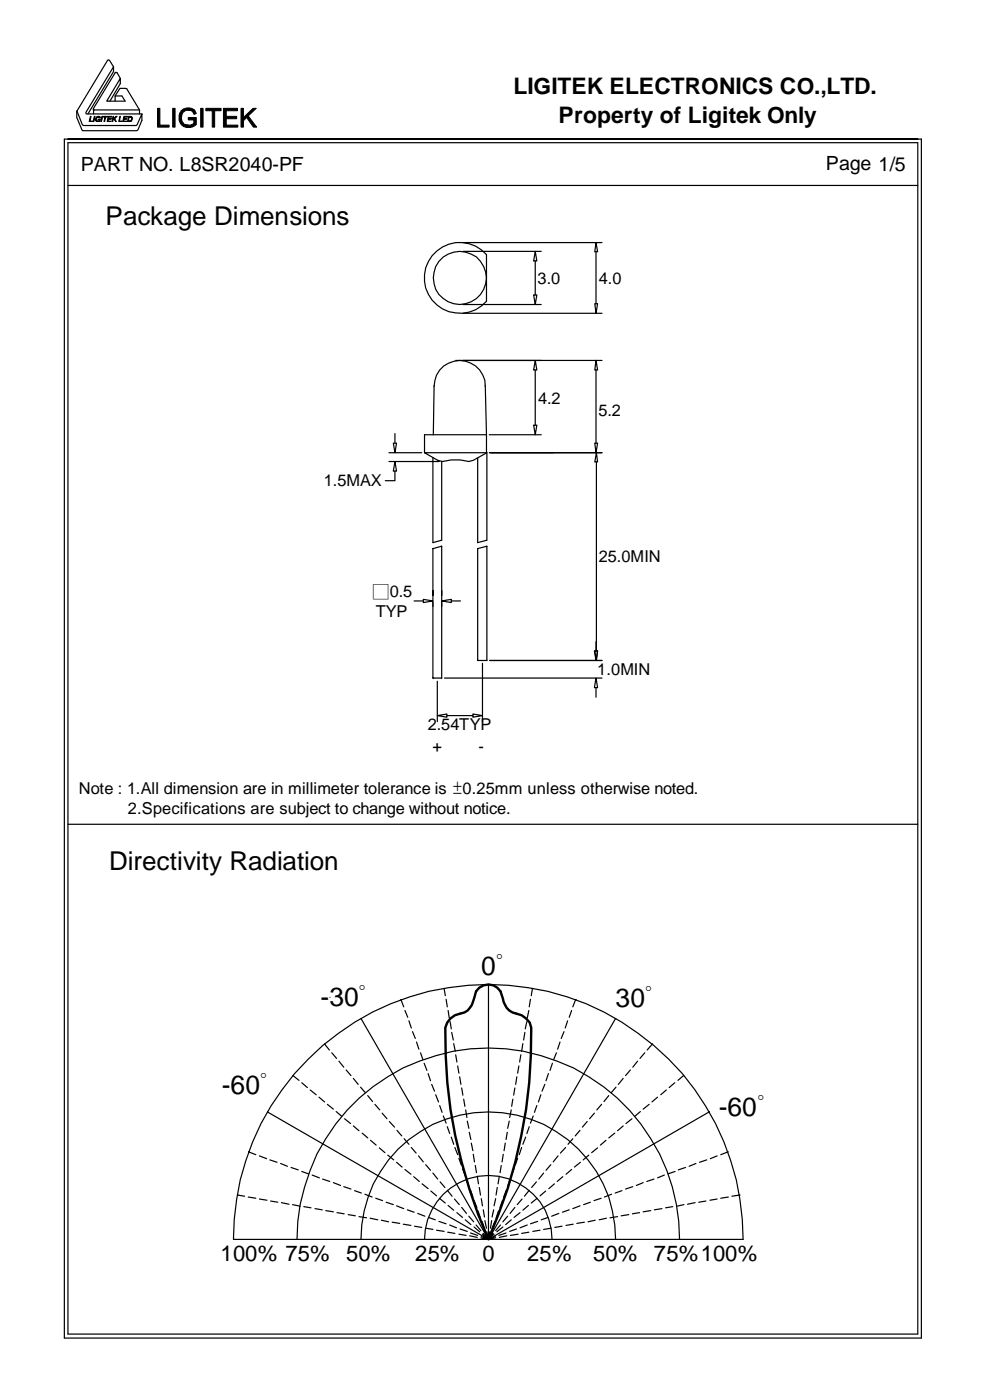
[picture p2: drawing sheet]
<svg xmlns="http://www.w3.org/2000/svg" width="210mm" height="297mm" viewBox="0 0 210 297" stroke-linecap="round" stroke-linejoin="round" font-family="sans-serif">
<path d="M94.3 217.8a3.9 3.9 0 0 1 3.2-3 3.8 3.8 0 0 0 2.9-3.2 3 3 0 0 1 3.1-3 3 3 0 0 1 3 3 3.6 3.6 0 0 0 2.9 3.2 3.9 3.9 0 0 1 3.1 3M94.3 217.9a105.7 105.7 0 0 0 9.2 44.8 107.4 107.4 0 0 0 9-44.8" fill="none" stroke="#000" stroke-width=".51"/>
<g fill="#000" stroke="#000" stroke-width=".21">
<path d="M19.1 24.7h.2l-.3 1h.6v.1h-.7z" fill-rule="evenodd"/>
<path d="M20 24.7h.2l-.3 1.1h-.2z" fill-rule="evenodd"/>
<path d="M20.4 24.8l.3-.1h.5l-.7 .2-.1 .7 .3 .1h-.4l-.1-.2z" fill-rule="evenodd"/>
<path d="M20.8 24.8l.4-.1 .1 .3z" fill-rule="evenodd"/>
<path d="M20.7 25.2h.6l-.1 .5-.8 .1 .6-.2 .1-.3z" fill-rule="evenodd"/>
<path d="M21.6 24.7h.2l-.3 1.1h-.2z" fill-rule="evenodd"/>
<path d="M21.9 24.7h.9v.1h-.4l-.2 1h-.2l.3-1h-.4z" fill-rule="evenodd"/>
<path d="M22.9 24.7h.8v.1h-.7l-.1 .4h.7h-.7v.5l.6 .1h-.8z" fill-rule="evenodd"/>
<path d="M24 24.7v.5h.1l-.2 .6h-.2z" fill-rule="evenodd"/>
<path d="M24 25.2l.6-.5h.2l-.5 .5 .3 .6z" fill-rule="evenodd"/>
<path d="M25.4 24.7l-.1 1h.6l-.1 .1h-.7z" fill-rule="evenodd"/>
<path d="M26.2 24.7h.8v.1h-.7l-.1 .4h.7h-.7v.5l.6 .1h-.8z" fill-rule="evenodd"/>
<path d="M27.3 24.7l.6 .1h-.6l-.1 .9h.6l-.1 .1h-.7z" fill-rule="evenodd"/>
<path d="M27.5 24.8l.5 .1v.4l-.1 .4h-.7h.4l.3-.3v-.5z" fill-rule="evenodd"/>
<path d="M33.4 23h.5v3.5h1.9v.4h-2.4z" fill-rule="evenodd"/>
<path d="M36.6 23h.5v3.9h-.5z" fill-rule="evenodd"/>
<path d="M38.4 23.5a2.38 2.38 0 0 1 2.7-.2l-1.7 .1-.7 .5-.3 .8 .2 1.1 .4 .5 .9 .2-1.3 .1-.3-.3-.4-.8v-1.1z" fill-rule="evenodd"/>
<path d="M39.9 23.3h1.2l.5 .8-.5 .1-.2-.3a.65 .65 0 0 0-.9-.5z" fill-rule="evenodd"/>
<path d="M39.9 24.9h1.7v1.5l-1.2 .6h-.9l-.8-.3-.1-.1 1.8-.1 .7-.3v-.8h-1.2z" fill-rule="evenodd"/>
<path d="M42.5 23h.5v3.9h-.5z" fill-rule="evenodd"/>
<path d="M43.6 23h3.2v.5h-1.3v3.4h-.5v-3.4h-1.4z" fill-rule="evenodd"/>
<path d="M47.3 23h3v.5h-2.4v1.2h2.2v.5h-2.2v1.3h2.5v.4h-3.1z" fill-rule="evenodd"/>
<path d="M51.1 23h.5v3.9h-.5z" fill-rule="evenodd"/>
<path d="M52.2 24.9l.4-.3 1.8 2.3h-.7z" fill-rule="evenodd"/>
<path d="M51.6 24.9l2-1.9h.7l-2.7 2.6z" fill-rule="evenodd"/>
</g>
<g fill="none" stroke="#000" stroke-width=".25">
<path d="M24 14.2l-.8-1.4-.3-.1-6.6 10.9 1.1 2.8 .3 .2h11.2l1.2-2.5v1.4l-.9 2-.2 .2h-11.5a6 6 0 0 1-1.2-4.1M25.5 16.6l-.7-1.2-.3-.1-4.7 7.7v.3h9.7M13.6 29.5h181.6v254.1h-181.6zM14.4 39.3h180M14.4 30.2h180v252.5h-180zM18.6 24.1l5.4-8.9v-1l-5.8 9.6v.3h11.9M19.8 23.2v.9M23.3 21.4l2.2-3.7v-1.1l-2.9 4.8h3.9l-.7-1.1h-1.4v1.1M24.4 20.3l1-1.6 1.4 .1 2.7 4.5M29.5 23.3v.8M91.5 54.2a7.5 7.5 0 0 1 11.5-.3v10a7.5 7.5 0 0 1-10.4 .7 7.5 7.5 0 0 1-1.1-10.4zM98 51.4h29.5"/>
<path d="M98 53.3h16.6M113.4 53.3l.3 2h-.7zM113.4 55.3v7.2M126.2 51.4l.4 2h-.6zM126.2 53.4v11M96.5 76.4h31M98 66.4h29.5M98 64.5h16.6M113 62.5h.7l-.3 2zM113.4 76.4l.3 2h-.7zM113.4 78.4v11.7M126 64.4h.6l-.4 2z"/>
<path d="M126.2 76.4l.4 2h-.6zM126.2 78.4v15.5M82.4 95.9h6.9M82.4 97.8h10.6M83.3 93.9h.7l-.3 2zM83.7 97.8l.3 2h-.7zM83.7 99.8v2.1h-2.1M83.7 91.9v2M89.9 95.9h13.2l-2.9 1.7-.9 .2-1.8-.3h-1.9l-1.9 .3-1-.2zM91.7 97v18l1.9-.5v-16.7M91.9 81.9a5.4 5.4 0 0 1 5.5-5.5 5.4 5.4 0 0 1 5.4 5.5M91.9 81.7l-.1 10.4"/>
<path d="M102.8 81.7l.2 10.4M103 92.1h-13.1v3.8M103 92.1v3.8M103.1 95.9v18.6l-1.9 .5v-18M103.6 95.9h23.9M103.6 92.1h11M113 90.1h.7l-.3 2zM126 93.9h.6l-.4 2zM126.3 95.9l.3 2h-.6zM126.3 97.9v40M91.7 116.3l1.9-.5v27.9h-1.9zM101.2 116.3l1.9-.5v24.2h-1.9z"/>
<path d="M87.7 127.4h2M89.7 127l2 .4-2 .3zM93.6 127.4l2-.4v.7zM95.6 127.4h1.9M103.7 140h23.8M125.9 137.9h.7l-.4 2.1zM126 137.9h.6l-.3 2.1zM126.2 136v1.9M92.6 151.7l2.1-.4v.7zM92.6 144.4v8.5M94.1 143.7h33.4M94.7 151.7h5.5"/>
<path d="M100.2 151.3l2 .4-2 .3zM102.2 140.6v12.3M126.2 143.7l.4 2h-.7zM126.2 145.7v2.1M14.4 174.7h180M76.5 215.8l27 46.9M85 211.9l.5 1.5M85.8 214.1l.6 1.5M86.6 216.3l.5 1.6M87.4 218.6l.6 1.5M94.1 209.5l.2 1.5M94.5 211.8l.2 1.6"/>
<path d="M94.9 214.1l.3 1.6M95.3 216.5l.3 1.5M95.7 218.8l.3 1.6M103.5 208.6v54.1l.2-1.7M111.2 218.8l-.3 1.6M111.6 216.5l-.3 1.5M112 214.1l-.3 1.6M112.4 211.8l-.3 1.6M112.9 209.5l-.4 1.5M119.5 218.6l-.6 1.5M120.2 216.3l-.5 1.6M121.1 214.1l-.5 1.5"/>
<path d="M122 211.9l-.7 1.5M130.4 215.8l-26.9 46.9 1-1.3M56.6 235.6l46.9 27.1-1.3-1.2M62.1 227.9l1.2 1.1M63.9 229.5l1.2 1M65.7 231l1.3 1M67.6 232.5l1.1 1M68.7 221.2l1.1 1.3M69.3 234l1.3 1M70.3 223.1l1 1.2M71.2 235.6l1.2 1M71.8 224.9l1 1.3"/>
<path d="M73 237.1l1.3 1M73.3 226.8l1 1.1M74.8 238.6l1.2 1M74.8 228.5l1.1 1.3M76.4 230.4l1 1.2M77.9 232.2l1 1.2M79.4 234l1 1.2M80.9 235.9l1.1 1.2M82.5 237.7l1.1 1.2M84.1 239.5l1 1.2M88.2 220.8l.5 1.5M89.1 223.1l.5 1.5"/>
<path d="M89.8 225.3l.6 1.5M90.7 227.5l.5 1.5M91.4 229.8l.6 1.4M92.3 232l.6 1.5M93.1 234.3l.5 1.4M93.9 236.5l.6 1.5M94.7 238.8l.5 1.4M96.1 221.2l.3 1.6M96.5 223.5l.3 1.6M96.9 225.9l.3 1.5M97.4 228.2l.2 1.6M97.8 230.6l.2 1.5"/>
<path d="M98.2 232.9l.3 1.6M98.6 235.2l.3 1.6M99 237.6l.3 1.5M99.4 240l.3 1.5M107.4 240l-.2 1.5M107.9 237.6l-.4 1.5M108.3 235.2l-.4 1.6M108.6 232.9l-.2 1.6M109.1 230.6l-.3 1.5M109.5 228.2l-.3 1.6M109.9 225.9l-.3 1.5M110.3 223.5l-.2 1.6"/>
<path d="M110.7 221.2l-.2 1.6M112.1 238.8l-.5 1.4M112.9 236.5l-.5 1.5M113.7 234.3l-.5 1.4M114.6 232l-.6 1.5M115.4 229.8l-.6 1.4M116.2 227.5l-.5 1.5M117 225.3l-.5 1.5M117.9 223.1l-.6 1.5M118.6 220.8l-.5 1.5M122.9 239.5l-1.1 1.2M124.4 237.7l-1 1.2"/>
<path d="M125.9 235.9l-1 1.2M127.4 234l-1 1.2M128.9 232.2l-1 1.2M130.5 230.4l-1 1.2M132 228.5l-1 1.3M132 238.6l-1.2 1M133.5 226.8l-1 1.1M133.9 237.1l-1.3 1M135 224.9l-1 1.3M135.6 235.6l-1.1 1M136.6 223.1l-1 1.2M137.5 234l-1.3 1"/>
<path d="M138.2 221.2l-1.1 1.3M139.3 232.5l-1.2 1M141.1 231l-1.1 1M142.9 229.5l-1.2 1M144.8 227.9l-1.2 1.1M150.3 235.6l-46.8 27.1 1.4-.6M50.4 253.3l1.4 .2M52.6 253.7l1.6 .2M52.7 244.1l1.5 .6M54.9 254.1l1.7 .3M54.9 245l1.6 .5M57.1 245.8l1.6 .5"/>
<path d="M57.3 254.5l1.5 .3M59.4 246.6l1.5 .6M59.6 254.9l1.6 .3M61.6 247.4l1.6 .5M62 255.3l1.6 .3M63.9 248.3l1.5 .5M64.3 255.7l1.6 .3M66.1 249l1.5 .6M66.7 256.1l1.5 .3M68.3 249.9l1.5 .5M69 256.6l1.6 .2M70.6 250.6l1.5 .6"/>
<path d="M71.4 257l1.5 .2M72.8 251.5l1.5 .5M73.7 257.4l1.6 .3M75.1 252.3l1.4 .5M76 257.8l1.6 .3M76.7 240.1l1.2 1M77.3 253.1l1.5 .6M78.4 258.2l1.6 .3M78.5 241.7l1.2 1M79.6 253.9l1.4 .5M80.3 243.3l1.2 1M80.8 258.6l1.5 .3"/>
<path d="M81.8 254.8l1.5 .5M82.1 244.8l1.3 1M83.1 259l1.6 .3M84 255.5l1.5 .6M84 246.3l1.2 1M85.4 259.4l1.6 .3M85.6 241.3l1 1.2M85.8 247.8l1.2 1M86.3 256.4l1.4 .5M87.1 243.2l1 1.2M87.6 249.4l1.2 1M87.8 259.9l1.5 .2"/>
<path d="M88.5 257.1l1.5 .6M88.6 245l1.1 1.2M89.4 250.9l1.3 1M90.2 246.8l1 1.2M90.8 258l1.4 .5M91.3 252.4l1.2 1M91.7 248.6l1 1.3M93 258.8l1.5 .5M93 253.9l1.3 1M93.2 250.5l1 1.1M94.7 252.2l1.1 1.3M94.9 255.5l1.2 1"/>
<path d="M95.2 259.6l1.5 .6M95.6 241l.5 1.5M96.3 254.1l1 1.2M96.4 243.2l.5 1.5M96.8 257l1.2 1M97.2 245.5l.5 1.4M97.8 255.9l1 1.2M98 247.7l.6 1.5M98.6 258.5l1.1 1M98.8 250l.5 1.4M99.3 257.7l1 1.2M99.7 252.2l.5 1.5"/>
<path d="M99.8 242.2l.4 1.7M100.2 244.6l.3 1.6M100.4 254.4l.6 1.5M100.7 247l.2 1.5M100.8 259.6l1.1 1.2M101.1 249.3l.2 1.6M101.3 256.6l.5 1.6M101.5 251.6l.3 1.7M101.9 254l.3 1.5M102.1 258.8l.5 1.6M102.4 256.4l.2 1.5M102.7 258.7l.3 1.6"/>
<path d="M104.1 258.7l-.2 1.6M104.6 256.4l-.4 1.5M104.8 258.8l-.6 1.6M105 254l-.4 1.5M105.3 251.6l-.2 1.7M105.6 256.6l-.5 1.6M105.7 249.3l-.2 1.6M106 259.6l-1 1.2M106.2 247l-.3 1.5M106.4 254.4l-.5 1.5M106.6 244.6l-.3 1.6M107 242.2l-.2 1.7"/>
<path d="M107.3 252.2l-.6 1.5M107.5 257.7l-1 1.2M108 250l-.5 1.4M108.3 258.5l-1.2 1M108.9 247.7l-.6 1.5M109.1 255.9l-1.1 1.2M109.6 245.5l-.5 1.4M110.2 257l-1.3 1M110.5 243.2l-.5 1.5M110.6 254.1l-1 1.2M111.3 241l-.6 1.5M111.7 259.6l-1.5 .6"/>
<path d="M111.9 255.5l-1.2 1M112.1 252.2l-1 1.3M113.6 250.5l-1 1.1M113.8 253.9l-1.3 1M113.9 258.8l-1.5 .5M115.1 248.6l-1 1.3M115.6 252.4l-1.2 1M116.1 258l-1.5 .5M116.7 246.8l-1 1.2M117.4 250.9l-1.2 1M118.2 245l-1 1.2M118.4 257.1l-1.6 .6"/>
<path d="M119 259.9l-1.5 .2M119.2 249.4l-1.2 1M119.8 243.2l-1.1 1.2M120.6 256.4l-1.5 .5M121.1 247.8l-1.2 1M121.3 241.3l-1 1.2M121.4 259.4l-1.5 .3M122.9 255.5l-1.6 .6M122.9 246.3l-1.2 1M123.8 259l-1.6 .3M124.7 244.8l-1.2 1M125.1 254.8l-1.5 .5"/>
<path d="M126.1 258.6l-1.6 .3M126.6 243.3l-1.3 1M127.3 253.9l-1.5 .5M128.4 241.7l-1.2 1M128.4 258.2l-1.5 .3M129.5 253.1l-1.5 .6M130.2 240.1l-1.3 1M130.8 257.8l-1.6 .3M131.7 252.3l-1.4 .5M133.2 257.4l-1.6 .3M134 251.5l-1.5 .5M135.5 257l-1.6 .2"/>
<path d="M136.2 250.6l-1.4 .6M137.8 256.6l-1.6 .2M138.5 249.9l-1.5 .5M140.2 256.1l-1.6 .3M140.7 249l-1.4 .6M142.5 255.7l-1.5 .3M143 248.3l-1.5 .5M144.9 255.3l-1.6 .3M145.2 247.4l-1.5 .5M147.2 254.9l-1.6 .3M147.4 246.6l-1.4 .6M149.5 254.5l-1.5 .3"/>
<path d="M149.7 245.8l-1.5 .5M151.9 245l-1.4 .5M151.9 254.1l-1.5 .3M154.2 244.1l-1.5 .6M154.3 253.7l-1.6 .2M156.7 253.3l-1.7 .2M62.9 262.7a40.5 40.5 0 0 1 40.5-40.6 40.5 40.5 0 0 1 40.5 40.6M76.5 262.7a27 27 0 0 1 26.9-27.1 27 27 0 0 1 27 27.1M89.9 262.7a13.5 13.5 0 0 1 13.5-13.6 13.5 13.5 0 0 1 13.5 13.6M90.2 260.3l1.5 .2M92.5 260.7l1.6 .3M94.8 261.1l1.6 .3"/>
<path d="M97.2 261.5l1.5 .3M97.5 260.4l1.5 .6M99.5 261.9l1.6 .3M99.7 261.3l1.5 .5M100.4 260l1.2 1M101.9 262.3l1.6 .4h-54.1a54 54 0 0 1 54-54.1 54 54 0 0 1 54 54.1h-53.9M101.9 262.1l1.6 .6M102.4 261.4l1.1 1.3M102.9 261.1l.6 1.6M103.1 261l.4 1.7M104 261.1l-.5 1.6M104.6 261.5l-1.1 1.2"/>
<path d="M105 262.3l-1.5 .4M106.5 260l-1.3 1M107.2 261.3l-1.5 .5M107.4 261.9l-1.7 .3M109.4 260.4l-1.5 .6M109.7 261.5l-1.6 .3M112 261.1l-1.5 .3M114.4 260.7l-1.5 .3M116.8 260.3l-1.7 .2"/>
<circle cx="97.4" cy="58.9" r="5.6"/>
</g>
<g fill="none" stroke="#000" stroke-width=".21">
<path d="M69.8 211.3h.1M76.5 215.8h.1M84.9 211.9h.1M94.1 209.5h.1M112.8 209.5h.1M121.9 211.9h.1M130.4 215.8h.1M56.6 235.6h.1M62.1 227.9h.1M68.7 221.2h.1M138.2 221.2h.1M144.8 227.9h.1"/>
<path d="M150.2 235.6h.1M50.3 253.3h.1M52.7 244.1h.1M154.2 244.1h.1M156.6 253.3h.1"/>
</g>
<g font-size="5.6">
<text x="101.9" y="206.5">0°</text>
<text x="67.9" y="213.2">-30°</text>
<text x="130.4" y="213.5">30°</text>
<text x="47" y="231.8">-60°</text>
<text x="152.2" y="236.4">-60°</text>
</g>
<g font-size="5.5">
<text x="22.4" y="47.6">Package Dimensions</text>
<text x="23.1" y="184.3">Directivity Radiation</text>
</g>
<g font-size="4.8">
<text x="108.8" y="19.8">LIGITEK ELECTRONICS CO.,LTD.</text>
<text x="118.3" y="26.1">Property of Ligitek Only</text>
</g>
<g font-size="4.7">
<text x="46.7" y="267.1">100% 75%</text>
<text x="73.3" y="267.1">50%</text>
<text x="88" y="267.1">25%</text>
<text x="102.2" y="267.1">0</text>
<text x="111.7" y="267.1">25%</text>
<text x="125.6" y="267.1">50%</text>
<text x="138.5" y="267.1">75%100%</text>
</g>
<g font-size="4.1">
<text x="17.1" y="36.2">PART NO. L8SR2040-PF</text>
<text x="174.9" y="36.1">Page 1/5</text>
</g>
<text font-size="3.6" x="78.8" y="126.5">□0.5</text>
<g font-size="3.5">
<text x="113.9" y="60.1">3.0</text>
<text x="126.8" y="60.1">4.0</text>
<text x="114" y="85.5">4.2</text>
<text x="126.7" y="88.2">5.2</text>
<text x="68.6" y="103.1">1.5MAX</text>
<text x="126.8" y="119.1">25.0MIN</text>
<text x="79.6" y="130.8">TYP</text>
<text x="126.5" y="143.1">1.0MIN</text>
<text x="90.6" y="154.8">2.54TYP</text>
<text x="91.6" y="159.3">+</text>
<text x="101.3" y="159.3">-</text>
<text x="16.7" y="168.2">Note : 1.All dimension are in millimeter tolerance is ±0.25mm unless otherwise noted.</text>
<text x="27.1" y="172.5">2.Specifications are subject to change without notice.</text>
</g>
</svg>
